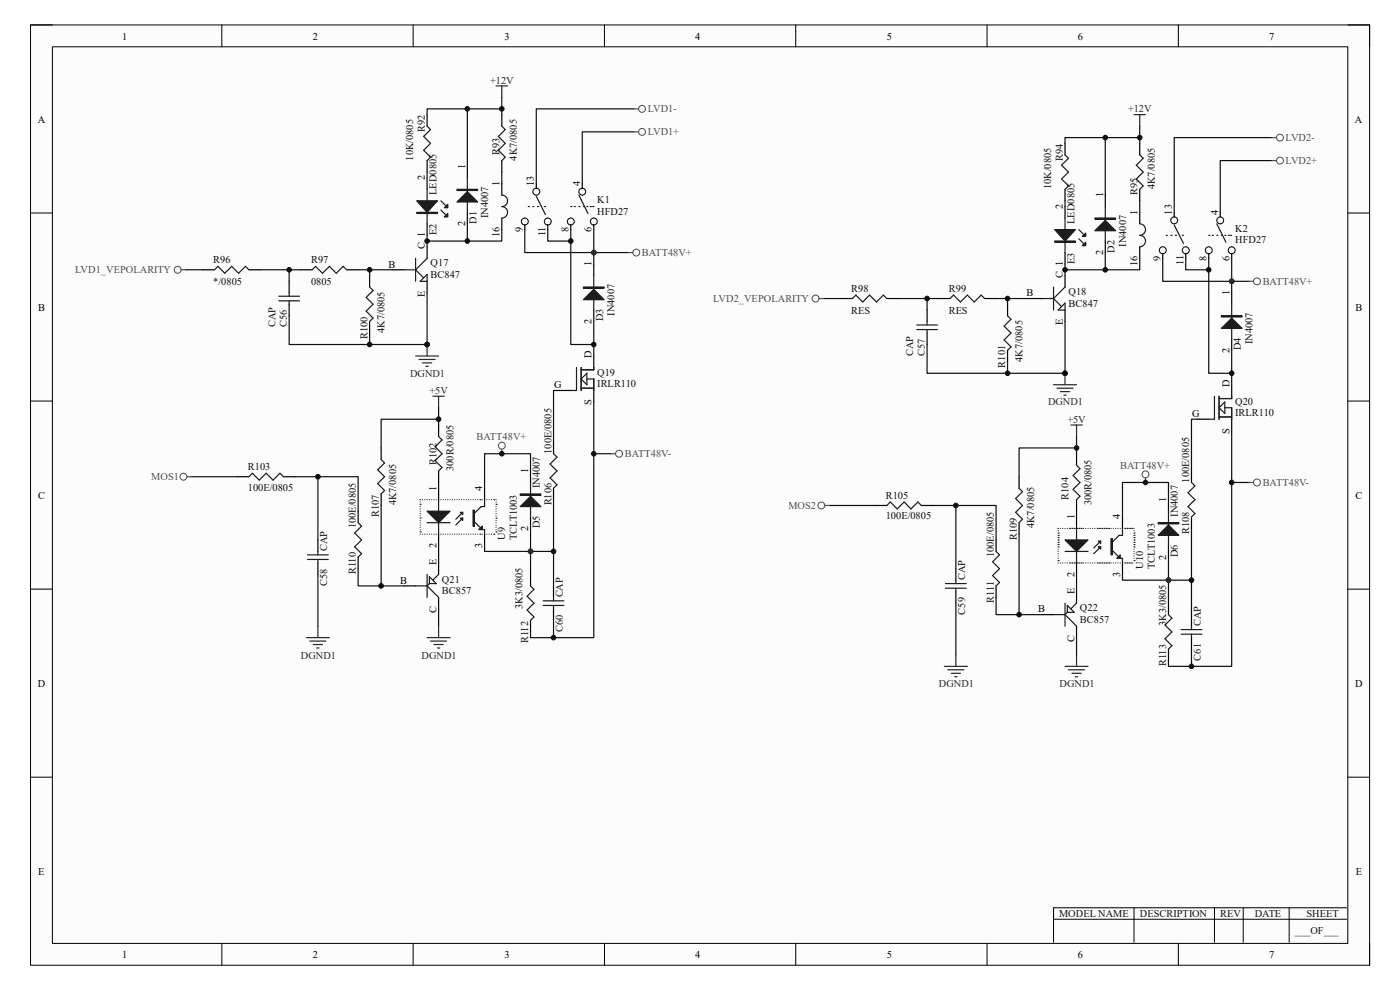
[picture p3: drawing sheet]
<svg xmlns="http://www.w3.org/2000/svg" width="297mm" height="210mm" viewBox="0 0 297 210" stroke-linecap="round" stroke-linejoin="round" font-family="sans-serif">
<path d="M6.5 5.3h284.1v199.5h-284.1z" fill-rule="evenodd" fill="#fcfcfc"/>
<path d="M6.5 5.3h284.1v199.5h-284.1z" fill="none" stroke="#000" stroke-width=".21"/>
<path d="M11.1 9.9h274.8v190.2h-274.8z" fill-rule="evenodd" fill="#fcfcfc"/>
<g fill="none" stroke="#000" stroke-width=".21">
<path d="M6.5 5.3h4.6M11.1 9.9h274.8v190.2h-274.8zM47.1 5.3v4.6M87.6 5.3v4.6M128.2 5.3v4.6M168.8 5.3v4.6M209.4 5.3v4.6M250 5.3v4.6M285.9 5.3h4.7v4.6M6.5 45.2h4.6M285.9 45.2h4.7M6.5 85.1h4.6"/>
<path d="M285.9 85.1h4.7M6.5 125h4.6M285.9 125h4.7M6.5 164.9h4.6M285.9 164.9h4.7M47.1 200.1v4.7M87.7 200.1v4.7M128.2 200.1v4.7M168.8 200.1v4.7M209.4 200.1v4.7M250 200.1v4.7M290.6 200.1v4.7"/>
</g>
<circle cx="112.6" cy="117" r=".49" fill="#0e0e0e"/>
<circle cx="112.6" cy="117" r=".49" fill="none" stroke="#0e0e0e" stroke-width=".21"/>
<circle cx="126" cy="53.6" r=".49" fill="#0e0e0e"/>
<circle cx="126" cy="53.6" r=".49" fill="none" stroke="#0e0e0e" stroke-width=".21"/>
<circle cx="247.9" cy="123.1" r=".49" fill="#0e0e0e"/>
<circle cx="247.9" cy="123.1" r=".49" fill="none" stroke="#0e0e0e" stroke-width=".21"/>
<circle cx="261.3" cy="59.7" r=".49" fill="#0e0e0e"/>
<circle cx="261.3" cy="59.7" r=".49" fill="none" stroke="#0e0e0e" stroke-width=".21"/>
<path d="M223.5 195h62.2M240.6 192.6v7.3M257.7 192.6v7.3M263.7 192.6v7.3M273.5 192.6v7.3M285.7 192.6h-62.2v7.3" fill="none" stroke="#000" stroke-width=".21"/>
<path d="M99.1 35.3v2.4M106.5 24.3v2.5M106.5 34.1v2.4M61.3 59.7v2.4M99.1 45v2.5M61.3 64.5v2.5" fill="none" stroke="#000" stroke-width=".25"/>
<path d="M99.1 37.7v7.3M106.5 26.8l.7 .7-1.5 1.4 1.5 1.5-1.5 1.5 1.5 1.4-.7 .8M96.9 40.2h4.4v.2h-4.4zM59.2 63.8h4.3M59.2 62.8h4.3M61.3 62.1v.7M61.3 63.8v.7" fill="none" stroke="#1c1c1c" stroke-width=".25"/>
<path d="M96.9 40.3h4.4" fill="none" stroke="#1c1c1c" stroke-width=".24"/>
<path d="M99.1 40.7l2.2 2.1h-4.4z" fill="#1c1c1c"/>
<path d="M93.5 44.6l1 .9M93.5 42.6l1 1M99.1 40.7l2.2 2.1h-4.4z" fill="none" stroke="#1c1c1c" stroke-width=".25"/>
<path d="M106.5 20.7v3.6M106.5 36.5v2.4" fill="none" stroke="#0e0e0e" stroke-width=".25"/>
<path d="M105.2 18.2h2.5M106.5 18.2v2.5" fill="none" stroke="#262626" stroke-width=".25"/>
<path d="M90.6 37.7v2.5M90.6 47.5v2.4" fill="none" stroke="#000" stroke-width=".25"/>
<path d="M88.4 42.6h4.4l-2.2 2.4z" fill="#1c1c1c"/>
<path d="M88.4 42.6h4.4l-2.2 2.4zM88.4 45h4.4v.3h-4.4z" fill="none" stroke="#1c1c1c" stroke-width=".25"/>
<path d="M88.4 45.2h4.4" fill="none" stroke="#1c1c1c" stroke-width=".24"/>
<path d="M94.3 46l.7-.7v.7z" fill="#1c1c1c"/>
<path d="M94.3 46l.7-.7v.7z" fill="none" stroke="#1c1c1c" stroke-width=".25"/>
<path d="M94.3 44.1l.7-.8v.8z" fill="#1c1c1c"/>
<path d="M90.6 26.8l.7 .7-1.4 1.4 1.4 1.5-1.4 1.5 1.4 1.4-.7 .8M85.7 57.2h2.5M88.2 57.2l1.7 1.7M88.2 54.8v4.9M90.6 40.2v2.4M90.6 45v2.5M90.6 58.2v1.5h-1.5zM90.6 54.8l-2.4 2.4M94.3 44.1l.7-.8v.8z" fill="none" stroke="#1c1c1c" stroke-width=".25"/>
<path d="M90.6 36.5v1.2" fill="none" stroke="#0e0e0e" stroke-width=".25"/>
<path d="M90.6 24.3v2.5M90.6 34.1v2.4M83.3 57.2h2.4M90.6 52.4v2.4M90.6 59.7v2.4" fill="none" stroke="#000" stroke-width=".25"/>
<path d="M88.2 75.5h4.8M88.9 76.3h3.4M89.6 77h2M90.4 77.7h.5M90.6 73.1v2.4" fill="none" stroke="#262626" stroke-width=".25"/>
<circle cx="90.6" cy="73.1" r=".49" fill="#0e0e0e"/>
<circle cx="90.6" cy="73.1" r=".49" fill="none" stroke="#0e0e0e" stroke-width=".21"/>
<path d="M43.1 57.2h2.4M52.8 57.2h2.4M63.8 57.2h2.4M73.5 57.2h2.5M78.4 58.5v2.4M78.4 68.2v2.4" fill="none" stroke="#000" stroke-width=".25"/>
<path d="M45.5 57.2l.7-.7 1.5 1.5 1.5-1.5 1.4 1.5 1.5-1.5 .7 .7M66.2 57.2l.8-.7 1.4 1.5 1.5-1.5 1.4 1.5 1.5-1.5 .7 .7M78.4 60.9l.7 .7-1.4 1.5 1.4 1.4-1.4 1.5 1.4 1.5-.7 .7" fill="none" stroke="#1c1c1c" stroke-width=".25"/>
<path d="M39.4 57.2h3.7M55.2 57.2h8.6M61.3 57.2v2.5" fill="none" stroke="#0e0e0e" stroke-width=".25"/>
<circle cx="61.3" cy="57.2" r=".49" fill="#0e0e0e"/>
<circle cx="61.3" cy="57.2" r=".49" fill="none" stroke="#0e0e0e" stroke-width=".21"/>
<path d="M126 56v2.5M126 65.8v2.4" fill="none" stroke="#000" stroke-width=".25"/>
<path d="M126 58.5v7.3M123.8 60.9h4.4v.2h-4.4z" fill="none" stroke="#1c1c1c" stroke-width=".25"/>
<path d="M123.8 61h4.4" fill="none" stroke="#1c1c1c" stroke-width=".24"/>
<path d="M123.8 63.6l2.2-2.2 2.2 2.2z" fill="#1c1c1c"/>
<path d="M122.3 78v4.8h-1.2M123.3 78v4.8M123.8 63.6l2.2-2.2 2.2 2.2zM124.5 79.2v2.4l-1.2-1.2zM126 78v.4h-2.7M123.3 82.3h2.7M124.5 80.4h1.5v2.4" fill="none" stroke="#1c1c1c" stroke-width=".25"/>
<path d="M134.5 23.1h-20.7v15.8M134.5 28h-11v10.9" fill="none" stroke="#0e0e0e" stroke-width=".25"/>
<path d="M116.2 46.3v2.4M126 75.5v2.5M118.6 82.8h2.5M126 82.8v2.5" fill="none" stroke="#000" stroke-width=".25"/>
<circle cx="116.2" cy="47" r=".74" fill="#fbfbfb"/>
<circle cx="116.2" cy="47" r=".73" fill="none" stroke="#000" stroke-width=".21"/>
<path d="M126 46.3v2.4" fill="none" stroke="#000" stroke-width=".25"/>
<circle cx="126" cy="47" r=".74" fill="#fbfbfb"/>
<circle cx="126" cy="47" r=".73" fill="none" stroke="#000" stroke-width=".21"/>
<path d="M123.5 38.9v2.5" fill="none" stroke="#000" stroke-width=".25"/>
<circle cx="123.5" cy="40.7" r=".74" fill="#fbfbfb"/>
<circle cx="123.5" cy="40.7" r=".73" fill="none" stroke="#000" stroke-width=".21"/>
<path d="M121.1 46.3v2.4" fill="none" stroke="#000" stroke-width=".25"/>
<circle cx="121.1" cy="47" r=".74" fill="#fbfbfb"/>
<circle cx="121.1" cy="47" r=".73" fill="none" stroke="#000" stroke-width=".21"/>
<path d="M113.8 38.9v2.5" fill="none" stroke="#000" stroke-width=".25"/>
<circle cx="113.8" cy="40.7" r=".74" fill="#fbfbfb"/>
<circle cx="113.8" cy="40.7" r=".73" fill="none" stroke="#000" stroke-width=".21"/>
<path d="M111.3 46.3v2.4" fill="none" stroke="#000" stroke-width=".25"/>
<circle cx="111.3" cy="47" r=".74" fill="#fbfbfb"/>
<circle cx="111.3" cy="47" r=".73" fill="none" stroke="#000" stroke-width=".21"/>
<path d="M106.5 38.9v2.5M106.5 46.3v2.4M112.6 99.9v2.4M117.4 93.8v2.5M112.6 109.7v2.4M117.4 103.6v2.4" fill="none" stroke="#000" stroke-width=".25"/>
<g fill="none" stroke="#1c1c1c" stroke-width=".25">
<path d="M106.5 41.4a1.22 1.22 0 0 1 1.2 1.2 1.22 1.22 0 0 1-1.2 1.2 1.22 1.22 0 0 1 1.2 1.2 1.22 1.22 0 0 1-1.2 1.3M112.1 43.8h.2M113 43.8h.3M113.8 41.6l1.9 3.9M114 43.8h.3M115.5 43.8h.2M121.1 43.8h.2M121.8 43.8h.3M122.8 43.8h.2M122.8 41.4l1.9 3.9M123.8 43.8h.2M124.5 43.8h.2"/>
<path d="M125.2 43.8h.3M125.7 43.8h.3M117.4 96.3l.8 .7-1.5 1.4 1.5 1.5-1.5 1.5 1.5 1.4-.8 .8M110.4 104.8h4.3v.2h-4.3zM112.6 102.3v7.4"/>
</g>
<path d="M118.6 82.8h-1.2v11" fill="none" stroke="#0e0e0e" stroke-width=".25"/>
<path d="M110.4 104.9h4.3" fill="none" stroke="#1c1c1c" stroke-width=".24"/>
<path d="M110.4 107.5l2.2-2.2 2.1 2.2z" fill="#1c1c1c"/>
<g fill="none" stroke="#1c1c1c" stroke-width=".25">
<path d="M89.1 107h.1M89.1 109.9h.1M89.1 112.8h.1M89.1 106h.1M89.1 106.5h.1M89.1 107.5h.1M89.1 108h.1M89.1 108.4h.1M89.1 108.9h.1M89.1 109.4h.1M89.1 110.4h.1M89.1 110.9h.1"/>
<path d="M89.1 111.4h.1M89.1 111.9h.1M89.1 112.3h.1M89.1 113.3h.1M89.6 113.3h.1M89.6 106h.1M90.1 113.3h.1M90.1 106h.1M90.6 113.3h.1M90.6 106h.1M91.1 113.3h.1M91.1 106h.1"/>
<path d="M91.6 113.3h.1M91.6 106h.1M92.1 113.3h.1M92.1 106h.1M92.6 113.3h.1M92.6 106h.1M93 106v7.3M93 113.3h.1M93 106h.1M93.5 113.3h.1M93.5 106h.1M94 113.3h.1"/>
<path d="M94 106h.1M94.5 113.3h.1M94.5 106h.1M95 113.3h.1M95 106h.1M95.5 113.3h.1M95.5 106h.1M96 113.3h.1M96 106h.1M96.5 113.3h.1M96.5 106h.1M96.9 113.3h.1"/>
<path d="M96.9 106h.1M97.4 113.3h.1M97.4 106h.1M97.9 113.3h.1M97.9 106h.1M98.2 109.9l-1.5 1.5M98.2 108.7l-1.5 1.5M98.4 113.3h.1M98.4 106h.1M98.9 113.3h.1M98.9 106h.1M99.4 113.3h.1"/>
<path d="M99.4 106h.1M99.9 113.3h.1M99.9 106h.1M100.4 113.3h.1M100.4 106h.1M100.6 110.6l1.7 1.7M100.8 113.3h.1M100.8 106h.1M101.3 113.3h.1M101.3 106h.1M101.8 113.3h.1M101.8 106h.1"/>
<path d="M102.1 107.5l-1.5 1.4M102.3 113.3h.1M102.3 106h.1M102.8 113.3h.1M102.8 106v1.5M102.8 112.3v1M102.8 106h.1M103.3 113.3h.1M103.3 106h.1M103.8 113.3h.1M103.8 106h.1M104.3 113.3h.1"/>
<path d="M104.3 106h.1M104.8 113.3h.1M104.8 106h.1M105.2 107h.1M105.2 109.9h.1M105.2 112.8h.1M105.2 106h.1M105.2 106.5h.1M105.2 107.5h.1M105.2 108h.1M105.2 108.4h.1M105.2 108.9h.1"/>
<path d="M105.2 109.4h.1M105.2 110.4h.1M105.2 110.9h.1M105.2 111.4h.1M105.2 111.9h.1M105.2 112.3h.1M110.4 107.5l2.2-2.2 2.1 2.2zM112.6 124.3l.7 .7-1.5 1.5 1.5 1.5-1.5 1.4 1.5 1.5-.7 .7M115.2 128.4h4.4M115.2 127.5h4.4M117.4 126.7v.8M117.4 128.4v.8"/>
</g>
<path d="M93 103.6v2.4M93 113.3v2.5M102.8 103.6v2.4M102.8 113.3v2.5M112.6 121.9v2.4M112.6 131.6v2.4M117.4 124.3v2.4M117.4 129.2v2.4" fill="none" stroke="#000" stroke-width=".25"/>
<path d="M90.6 108.4h4.9l-2.5 2.5z" fill="#1c1c1c"/>
<path d="M90.6 108.4h4.9l-2.5 2.5z" fill="none" stroke="#1c1c1c" stroke-width=".25"/>
<path d="M97.7 108.7h.5v.5z" fill="#1c1c1c"/>
<path d="M97.7 108.7h.5v.5z" fill="none" stroke="#1c1c1c" stroke-width=".25"/>
<path d="M97.7 109.9h.5v.5z" fill="#1c1c1c"/>
<path d="M97.7 109.9h.5v.5zM100.4 108.2h.2v3.4h-.2z" fill="none" stroke="#1c1c1c" stroke-width=".25"/>
<path d="M100.5 108.2v3.4" fill="none" stroke="#1c1c1c" stroke-width=".24"/>
<path d="M101.6 112.3l.7-.7v.7z" fill="#1c1c1c"/>
<path d="M80.9 97.5l.7 .7-1.5 1.5 1.5 1.4-1.5 1.5 1.5 1.5-.7 .7M93 92.6l.8 .7-1.5 1.5 1.5 1.5-1.5 1.4 1.5 1.5-.8 .7M90.6 110.9h4.9M101.6 112.3l.7-.7v.7zM102.1 107.5h.7M102.3 112.3h.5M88.2 124.3h2.4M90.6 121.9v4.8M90.6 124.3l2.4 2.4M91.1 122.3l1.5 1.5h-1.5zM91.1 123.8l-.5 .5M93 121.9l-1.2 1.2" fill="none" stroke="#1c1c1c" stroke-width=".25"/>
<path d="M93 88.9h-12.1v6.1M93 86.5v3.7M112.6 99.9v-3.6h-9.8v7.3M93 102.3v1.3M93 115.8v3.6M93 129.2v3.6" fill="none" stroke="#0e0e0e" stroke-width=".25"/>
<path d="M91.8 84.1h2.5M93 84.1v2.4M90.6 135.3h4.9M91.3 136h3.5M92.1 136.7h1.9M92.8 137.5h.5M93 132.8v2.5" fill="none" stroke="#262626" stroke-width=".25"/>
<path d="M80.9 95v2.5M93 90.2v2.4M93 99.9v2.4M80.9 104.8v2.4M93 119.4v2.5M85.7 124.3h2.5M93 126.7v2.5" fill="none" stroke="#000" stroke-width=".25"/>
<circle cx="93" cy="88.9" r=".49" fill="#0e0e0e"/>
<circle cx="93" cy="88.9" r=".49" fill="none" stroke="#0e0e0e" stroke-width=".21"/>
<path d="M67.4 114.5v2.5M67.4 119.4v2.5M76 108.4v2.5M76 118.2v2.4" fill="none" stroke="#000" stroke-width=".25"/>
<path d="M65.2 118.7h4.4M65.2 117.7h4.4M67.4 117v.7M67.4 118.7v.7M76 110.9l.7 .7-1.5 1.5 1.5 1.4-1.5 1.5 1.5 1.5-.7 .7" fill="none" stroke="#1c1c1c" stroke-width=".25"/>
<path d="M67.4 101.1v13.4" fill="none" stroke="#0e0e0e" stroke-width=".25"/>
<circle cx="67.4" cy="101.1" r=".49" fill="#0e0e0e"/>
<circle cx="67.4" cy="101.1" r=".49" fill="none" stroke="#0e0e0e" stroke-width=".21"/>
<path d="M126 96.3h3.6M40.6 101.1h9.8M62.6 101.1h13.4v7.3M67.4 121.9v10.9" fill="none" stroke="#0e0e0e" stroke-width=".25"/>
<path d="M65 135.3h4.9M65.7 136h3.5M66.5 136.7h1.9M67.2 137.5h.5M67.4 132.8v2.5" fill="none" stroke="#262626" stroke-width=".25"/>
<path d="M50.4 101.1h2.4M60.1 101.1h2.5" fill="none" stroke="#000" stroke-width=".25"/>
<path d="M52.8 101.1l.7-.7 1.5 1.5 1.5-1.5 1.4 1.5 1.5-1.5 .7 .7" fill="none" stroke="#1c1c1c" stroke-width=".25"/>
<circle cx="126" cy="96.2" r=".49" fill="#0e0e0e"/>
<circle cx="126" cy="96.2" r=".49" fill="none" stroke="#0e0e0e" stroke-width=".21"/>
<path d="M241.8 30.4v2.5M234.5 41.4v2.4M234.5 51.1v2.5M241.8 40.2v2.4M196.7 65.8v2.4M196.7 70.6v2.5" fill="none" stroke="#000" stroke-width=".25"/>
<path d="M241.8 32.9l.7 .7-1.4 1.4 1.4 1.5-1.4 1.5 1.4 1.4-.7 .8M232.3 46.3h4.4v.2h-4.4zM234.5 43.8v7.3M194.5 69.9h4.4M194.5 68.9h4.4M196.7 68.2v.7M196.7 69.9v.7" fill="none" stroke="#1c1c1c" stroke-width=".25"/>
<path d="M232.3 46.4h4.4" fill="none" stroke="#1c1c1c" stroke-width=".24"/>
<path d="M232.3 48.9l2.2-2.2 2.2 2.2z" fill="#1c1c1c"/>
<path d="M228.9 50.7l.9 .9M228.9 48.7l.9 1M232.3 48.9l2.2-2.2 2.2 2.2z" fill="none" stroke="#1c1c1c" stroke-width=".25"/>
<path d="M241.8 26.8v3.6M241.8 42.6v2.4" fill="none" stroke="#0e0e0e" stroke-width=".25"/>
<path d="M240.6 24.3h2.4M241.8 24.3v2.5" fill="none" stroke="#262626" stroke-width=".25"/>
<path d="M225.9 43.8v2.5M225.9 53.6v2.4" fill="none" stroke="#000" stroke-width=".25"/>
<path d="M223.8 48.7h4.3l-2.2 2.4z" fill="#1c1c1c"/>
<path d="M223.8 48.7h4.3l-2.2 2.4zM223.8 51.1h4.3v.3h-4.3z" fill="none" stroke="#1c1c1c" stroke-width=".25"/>
<path d="M223.8 51.3h4.3" fill="none" stroke="#1c1c1c" stroke-width=".24"/>
<path d="M230.3 51.4v.7h-.7z" fill="#1c1c1c"/>
<path d="M230.3 51.4v.7h-.7z" fill="none" stroke="#1c1c1c" stroke-width=".25"/>
<path d="M229.6 50.2l.7-.8v.8z" fill="#1c1c1c"/>
<path d="M225.9 32.9l.8 .7-1.5 1.4 1.5 1.5-1.5 1.5 1.5 1.4-.8 .8M225.9 46.3v2.4M225.9 51.1v2.5M229.6 50.2l.7-.8v.8zM221.1 63.3h2.4M223.5 63.3l1.7 1.7M223.5 60.9v4.9M225.2 65l.7-.7v1.5h-1.4zM225.9 60.9l-2.4 2.4" fill="none" stroke="#1c1c1c" stroke-width=".25"/>
<path d="M225.9 42.6v1.2" fill="none" stroke="#0e0e0e" stroke-width=".25"/>
<path d="M225.9 30.4v2.5M225.9 40.2v2.4M225.9 58.5v2.4M218.6 63.3h2.5M225.9 65.8v2.4" fill="none" stroke="#000" stroke-width=".25"/>
<path d="M225.9 79.2v2.4M223.5 81.6h4.9M224.2 82.3h3.5M225 83.1h1.9M225.7 83.8h.5" fill="none" stroke="#262626" stroke-width=".25"/>
<circle cx="225.9" cy="79.2" r=".49" fill="#0e0e0e"/>
<circle cx="225.9" cy="79.2" r=".49" fill="none" stroke="#0e0e0e" stroke-width=".21"/>
<path d="M178.4 63.3h2.4M188.2 63.3h2.4M199.1 63.3h2.5M208.9 63.3h2.4M213.8 64.5v2.5M213.8 74.3v2.4" fill="none" stroke="#000" stroke-width=".25"/>
<path d="M180.8 63.3l.8-.7 1.4 1.5 1.5-1.5 1.5 1.5 1.4-1.5 .8 .7M201.6 63.3l.7-.7 1.5 1.5 1.4-1.5 1.5 1.5 1.4-1.5 .8 .7M213.8 67l.7 .7-1.5 1.5 1.5 1.4-1.5 1.5 1.5 1.5-.7 .7" fill="none" stroke="#1c1c1c" stroke-width=".25"/>
<path d="M174.7 63.3h3.7M190.6 63.3h8.5M196.7 63.3v2.5" fill="none" stroke="#0e0e0e" stroke-width=".25"/>
<circle cx="196.7" cy="63.3" r=".49" fill="#0e0e0e"/>
<circle cx="196.7" cy="63.3" r=".49" fill="none" stroke="#0e0e0e" stroke-width=".21"/>
<path d="M261.3 62.1v2.4M261.3 71.9v2.4" fill="none" stroke="#000" stroke-width=".25"/>
<path d="M259.1 67h4.4v.2h-4.4zM261.3 64.5v7.4" fill="none" stroke="#1c1c1c" stroke-width=".25"/>
<path d="M259.1 67.1h4.4" fill="none" stroke="#1c1c1c" stroke-width=".24"/>
<path d="M261.3 67.5l2.2 2.2h-4.4z" fill="#1c1c1c"/>
<path d="M261.3 67.5l2.2 2.2h-4.4zM257.7 84.1v4.8h-1.3M258.6 84.1v4.8M258.6 88.4h2.7M258.6 86.5l1.2-1.2v2.4zM259.8 86.5h1.5v2.4M261.3 84.1v.5h-2.7" fill="none" stroke="#1c1c1c" stroke-width=".25"/>
<path d="M269.8 29.2h-20.7v15.8M269.8 34.1h-10.9v10.9" fill="none" stroke="#0e0e0e" stroke-width=".25"/>
<path d="M251.6 52.4v2.4M254 88.9h2.4M261.3 81.6v2.5M261.3 88.9v2.5" fill="none" stroke="#000" stroke-width=".25"/>
<circle cx="251.6" cy="53.1" r=".74" fill="#fbfbfb"/>
<circle cx="251.6" cy="53.1" r=".73" fill="none" stroke="#000" stroke-width=".21"/>
<path d="M261.3 52.4v2.4" fill="none" stroke="#000" stroke-width=".25"/>
<circle cx="261.3" cy="53.1" r=".74" fill="#fbfbfb"/>
<circle cx="261.3" cy="53.1" r=".73" fill="none" stroke="#000" stroke-width=".21"/>
<path d="M258.9 45v2.5" fill="none" stroke="#000" stroke-width=".25"/>
<circle cx="258.9" cy="46.8" r=".74" fill="#fbfbfb"/>
<circle cx="258.9" cy="46.7" r=".73" fill="none" stroke="#000" stroke-width=".21"/>
<path d="M256.4 52.4v2.4" fill="none" stroke="#000" stroke-width=".25"/>
<circle cx="256.4" cy="53.1" r=".74" fill="#fbfbfb"/>
<circle cx="256.4" cy="53.1" r=".73" fill="none" stroke="#000" stroke-width=".21"/>
<path d="M249.1 45v2.5" fill="none" stroke="#000" stroke-width=".25"/>
<circle cx="249.1" cy="46.8" r=".74" fill="#fbfbfb"/>
<circle cx="249.1" cy="46.7" r=".73" fill="none" stroke="#000" stroke-width=".21"/>
<path d="M246.7 52.4v2.4" fill="none" stroke="#000" stroke-width=".25"/>
<circle cx="246.7" cy="53.1" r=".74" fill="#fbfbfb"/>
<circle cx="246.7" cy="53.1" r=".73" fill="none" stroke="#000" stroke-width=".21"/>
<path d="M241.8 45v2.5M241.8 52.4v2.4M252.8 99.9v2.5M247.9 106v2.4M247.9 115.8v2.4M252.8 109.7v2.4" fill="none" stroke="#000" stroke-width=".25"/>
<g fill="none" stroke="#1c1c1c" stroke-width=".25">
<path d="M241.8 47.5a1.22 1.22 0 0 1 1.2 1.2 1.22 1.22 0 0 1-1.2 1.2 1.22 1.22 0 0 1 1.2 1.2 1.22 1.22 0 0 1-1.2 1.3M247.4 49.9h.2M248.4 49.9h.2M249.1 47.7l2 3.9M249.4 49.9h.2M250.8 49.9h.3M256.4 49.9h.3M257.2 49.9h.2M258.1 49.9h.3M258.1 47.5l2 3.9M259.1 49.9h.3M259.8 49.9h.3"/>
<path d="M260.6 49.9h.2M261.1 49.9h.2M245.7 110.9h4.4v.2h-4.4zM247.9 108.4v7.4M252.8 102.4l.7 .7-1.5 1.4 1.5 1.5-1.5 1.5 1.5 1.4-.7 .8"/>
</g>
<path d="M254 88.9h-1.2v11" fill="none" stroke="#0e0e0e" stroke-width=".25"/>
<path d="M245.7 111h4.4" fill="none" stroke="#1c1c1c" stroke-width=".24"/>
<path d="M247.9 111.4l2.2 2.2h-4.4z" fill="#1c1c1c"/>
<g fill="none" stroke="#1c1c1c" stroke-width=".25">
<path d="M224.5 113.1h.1M224.5 113.6h.1M224.5 114.1h.1M224.5 114.5h.1M224.5 115h.1M224.5 115.5h.1M224.5 116h.1M224.5 118.9h.1M224.5 112.1h.1M224.5 112.6h.1M224.5 116.5h.1M224.5 117h.1"/>
<path d="M224.5 117.5h.1M224.5 118h.1M224.5 118.4h.1M224.5 119.4h.1M225 119.4h.1M225 112.1h.1M225.5 119.4h.1M225.5 112.1h.1M225.9 119.4h.1M225.9 112.1h.1M226.4 119.4h.1M226.4 112.1h.1"/>
<path d="M226.9 119.4h.1M226.9 112.1h.1M227.4 119.4h.1M227.4 112.1h.1M227.9 119.4h.1M227.9 112.1h.1M228.4 119.4h.1M228.4 112.1h.1M228.4 112.1v7.3M228.9 119.4h.1M228.9 112.1h.1M229.4 119.4h.1"/>
<path d="M229.4 112.1h.1M229.8 119.4h.1M229.8 112.1h.1M230.3 119.4h.1M230.3 112.1h.1M230.8 119.4h.1M230.8 112.1h.1M231.3 119.4h.1M231.3 112.1h.1M231.8 119.4h.1M231.8 112.1h.1M232.3 119.4h.1"/>
<path d="M232.3 112.1h.1M232.8 119.4h.1M232.8 112.1h.1M233.3 119.4h.1M233.3 112.1h.1M233.5 116l-1.5 1.5M233.5 114.8l-1.5 1.4M233.8 119.4h.1M233.8 112.1h.1M234.2 119.4h.1M234.2 112.1h.1M234.7 119.4h.1"/>
<path d="M234.7 112.1h.1M235.2 119.4h.1M235.2 112.1h.1M235.7 119.4h.1M235.7 112.1h.1M235.9 116.7l1.7 1.7M236.2 119.4h.1M236.2 112.1h.1M236.7 119.4h.1M236.7 112.1h.1M237.2 119.4h.1M237.2 112.1h.1"/>
<path d="M237.4 113.6l-1.5 1.4M237.6 119.4h.1M237.6 112.1h.1M238.1 119.4h.1M238.1 112.1v1.5M238.1 118.4v1M238.1 112.1h.1M238.6 119.4h.1M238.6 112.1h.1M239.1 119.4h.1M239.1 112.1h.1M239.6 119.4h.1"/>
<path d="M239.6 112.1h.1M240.1 119.4h.1M240.1 112.1h.1M240.6 113.1h.1M240.6 113.6h.1M240.6 114.1h.1M240.6 114.5h.1M240.6 115h.1M240.6 115.5h.1M240.6 116h.1M240.6 118.9h.1M240.6 112.1h.1"/>
<path d="M240.6 112.6h.1M240.6 116.5h.1M240.6 117h.1M240.6 117.5h.1M240.6 118h.1M240.6 118.4h.1M247.9 111.4l2.2 2.2h-4.4zM247.9 130.4l.7 .7-1.4 1.5 1.4 1.4-1.4 1.5 1.4 1.5-.7 .7M250.6 134.5h4.4M250.6 133.6h4.4M252.8 132.8v.8M252.8 134.5v.8"/>
</g>
<path d="M228.4 109.7v2.4M228.4 119.4v2.5M238.1 109.7v2.4M238.1 119.4v2.5M247.9 128v2.4M247.9 137.7v2.4M252.8 130.4v2.4M252.8 135.3v2.4" fill="none" stroke="#000" stroke-width=".25"/>
<path d="M225.9 114.5h4.9l-2.4 2.5z" fill="#1c1c1c"/>
<path d="M225.9 114.5h4.9l-2.4 2.5z" fill="none" stroke="#1c1c1c" stroke-width=".25"/>
<path d="M233 114.8h.5v.5z" fill="#1c1c1c"/>
<path d="M233 114.8h.5v.5z" fill="none" stroke="#1c1c1c" stroke-width=".25"/>
<path d="M233 116h.5v.5z" fill="#1c1c1c"/>
<path d="M233 116h.5v.5zM235.7 114.3h.2v3.4h-.2z" fill="none" stroke="#1c1c1c" stroke-width=".25"/>
<path d="M235.8 114.3v3.4" fill="none" stroke="#1c1c1c" stroke-width=".24"/>
<path d="M237.6 117.7v.7h-.7z" fill="#1c1c1c"/>
<path d="M228.4 98.7l.7 .7-1.4 1.5 1.4 1.5-1.4 1.4 1.4 1.5-.7 .7M216.2 103.6l.7 .7-1.4 1.5 1.4 1.4-1.4 1.5 1.4 1.5-.7 .7M225.9 117h4.9M237.4 113.6h.7M237.6 117.7v.7h-.7zM237.6 118.4h.5M223.5 130.4h2.4M225.9 128v4.8M225.9 130.4l2.5 2.4M226.4 128.4l1.5 1.5h-1.5zM226.4 129.9l-.5 .5M228.4 128l-1.2 1.2" fill="none" stroke="#1c1c1c" stroke-width=".25"/>
<path d="M228.4 95h-12.2v6.1M228.4 92.6v3.7M228.4 108.4v1.3M247.9 106v-3.6h-9.8v7.3M228.4 121.9v3.6M228.4 135.3v3.6" fill="none" stroke="#0e0e0e" stroke-width=".25"/>
<path d="M227.2 90.2h2.4M228.4 90.2v2.4M228.4 138.9v2.5M225.9 141.4h4.9M226.7 142.1h3.4M227.4 142.8h2M228.1 143.6h.5" fill="none" stroke="#262626" stroke-width=".25"/>
<path d="M228.4 96.3v2.4M216.2 101.1v2.5M216.2 110.9v2.4M228.4 106v2.4M221.1 130.4h2.4M228.4 125.5v2.5M228.4 132.8v2.5" fill="none" stroke="#000" stroke-width=".25"/>
<circle cx="228.4" cy="95" r=".49" fill="#0e0e0e"/>
<circle cx="228.4" cy="95" r=".49" fill="none" stroke="#0e0e0e" stroke-width=".21"/>
<path d="M211.3 114.5v2.5M202.8 120.6v2.5M202.8 125.5v2.5M211.3 124.3v2.4" fill="none" stroke="#000" stroke-width=".25"/>
<path d="M211.3 117l.7 .7-1.4 1.5 1.4 1.4-1.4 1.5 1.4 1.5-.7 .7M200.6 124.8h4.4M200.6 123.8h4.4M202.8 123.1v.7M202.8 124.8v.7" fill="none" stroke="#1c1c1c" stroke-width=".25"/>
<path d="M202.8 107.2v13.4" fill="none" stroke="#0e0e0e" stroke-width=".25"/>
<circle cx="202.8" cy="107.2" r=".49" fill="#0e0e0e"/>
<circle cx="202.8" cy="107.2" r=".49" fill="none" stroke="#0e0e0e" stroke-width=".21"/>
<path d="M176 107.2h9.7M197.9 107.2h13.4v7.3M261.3 102.4h3.7M202.8 128v10.9" fill="none" stroke="#0e0e0e" stroke-width=".25"/>
<path d="M202.8 138.9v2.5M200.3 141.4h4.9M201.1 142.1h3.4M201.8 142.8h2M202.5 143.6h.5" fill="none" stroke="#262626" stroke-width=".25"/>
<path d="M185.7 107.2h2.5M195.5 107.2h2.4" fill="none" stroke="#000" stroke-width=".25"/>
<path d="M188.2 107.2l.7-.7 1.4 1.5 1.5-1.5 1.5 1.5 1.4-1.5 .8 .7" fill="none" stroke="#1c1c1c" stroke-width=".25"/>
<circle cx="261.3" cy="102.3" r=".49" fill="#0e0e0e"/>
<circle cx="261.3" cy="102.3" r=".49" fill="none" stroke="#0e0e0e" stroke-width=".21"/>
<path d="M106.5 23.1h-15.9v1.2" fill="none" stroke="#0e0e0e" stroke-width=".25"/>
<circle cx="106.5" cy="23.1" r=".49" fill="#0e0e0e"/>
<circle cx="106.5" cy="23.1" r=".49" fill="none" stroke="#0e0e0e" stroke-width=".21"/>
<path d="M99.1 23.1v12.2" fill="none" stroke="#0e0e0e" stroke-width=".25"/>
<circle cx="99.1" cy="23.1" r=".49" fill="#0e0e0e"/>
<circle cx="99.1" cy="23.1" r=".49" fill="none" stroke="#0e0e0e" stroke-width=".21"/>
<path d="M99.1 47.5v3.6" fill="none" stroke="#0e0e0e" stroke-width=".25"/>
<circle cx="99.1" cy="51.1" r=".49" fill="#0e0e0e"/>
<circle cx="99.1" cy="51.1" r=".49" fill="none" stroke="#0e0e0e" stroke-width=".21"/>
<path d="M106.5 48.7v2.4h-15.9" fill="none" stroke="#0e0e0e" stroke-width=".25"/>
<circle cx="90.6" cy="51.1" r=".49" fill="#0e0e0e"/>
<circle cx="90.6" cy="51.1" r=".49" fill="none" stroke="#0e0e0e" stroke-width=".21"/>
<path d="M76 57.2h7.3M78.4 57.2v1.3M90.6 49.9v2.5" fill="none" stroke="#0e0e0e" stroke-width=".25"/>
<circle cx="78.4" cy="57.2" r=".49" fill="#0e0e0e"/>
<circle cx="78.4" cy="57.2" r=".49" fill="none" stroke="#0e0e0e" stroke-width=".21"/>
<path d="M78.4 70.6v2.5" fill="none" stroke="#0e0e0e" stroke-width=".25"/>
<circle cx="78.4" cy="73.1" r=".49" fill="#0e0e0e"/>
<circle cx="78.4" cy="73.1" r=".49" fill="none" stroke="#0e0e0e" stroke-width=".21"/>
<path d="M90.6 62.1v11h-29.3v-6.1" fill="none" stroke="#0e0e0e" stroke-width=".25"/>
<circle cx="90.6" cy="73.1" r=".49" fill="#0e0e0e"/>
<circle cx="90.6" cy="73.1" r=".49" fill="none" stroke="#0e0e0e" stroke-width=".21"/>
<path d="M111.3 48.7v4.9h22M116.2 48.7v2.4h4.9M126 48.7v7.3" fill="none" stroke="#0e0e0e" stroke-width=".25"/>
<circle cx="121.1" cy="51.1" r=".49" fill="#0e0e0e"/>
<circle cx="121.1" cy="51.1" r=".49" fill="none" stroke="#0e0e0e" stroke-width=".21"/>
<path d="M121.1 48.7v24.4h4.9" fill="none" stroke="#0e0e0e" stroke-width=".25"/>
<circle cx="126" cy="73.1" r=".49" fill="#0e0e0e"/>
<circle cx="126" cy="73.1" r=".49" fill="none" stroke="#0e0e0e" stroke-width=".21"/>
<path d="M126 68.2v7.3M102.8 115.8v1.2h14.6M117.4 106v18.3" fill="none" stroke="#0e0e0e" stroke-width=".25"/>
<circle cx="117.4" cy="117" r=".49" fill="#0e0e0e"/>
<circle cx="117.4" cy="117" r=".49" fill="none" stroke="#0e0e0e" stroke-width=".21"/>
<path d="M126 85.3v50h-13.4v-1.3M112.6 112.1v9.8M117.4 131.6v3.7" fill="none" stroke="#0e0e0e" stroke-width=".25"/>
<circle cx="117.4" cy="135.3" r=".49" fill="#0e0e0e"/>
<circle cx="117.4" cy="135.3" r=".49" fill="none" stroke="#0e0e0e" stroke-width=".21"/>
<path d="M80.9 107.2v17.1" fill="none" stroke="#0e0e0e" stroke-width=".25"/>
<circle cx="80.9" cy="124.3" r=".49" fill="#0e0e0e"/>
<circle cx="80.9" cy="124.3" r=".49" fill="none" stroke="#0e0e0e" stroke-width=".21"/>
<path d="M241.8 29.2h-15.9v1.2M76 120.6v3.7h9.7" fill="none" stroke="#0e0e0e" stroke-width=".25"/>
<circle cx="241.8" cy="29.2" r=".49" fill="#0e0e0e"/>
<circle cx="241.8" cy="29.2" r=".49" fill="none" stroke="#0e0e0e" stroke-width=".21"/>
<path d="M234.5 29.2v12.2" fill="none" stroke="#0e0e0e" stroke-width=".25"/>
<circle cx="234.5" cy="29.2" r=".49" fill="#0e0e0e"/>
<circle cx="234.5" cy="29.2" r=".49" fill="none" stroke="#0e0e0e" stroke-width=".21"/>
<path d="M234.5 53.6v3.6" fill="none" stroke="#0e0e0e" stroke-width=".25"/>
<circle cx="234.5" cy="57.2" r=".49" fill="#0e0e0e"/>
<circle cx="234.5" cy="57.2" r=".49" fill="none" stroke="#0e0e0e" stroke-width=".21"/>
<path d="M241.8 54.8v2.4h-15.9" fill="none" stroke="#0e0e0e" stroke-width=".25"/>
<circle cx="225.9" cy="57.2" r=".49" fill="#0e0e0e"/>
<circle cx="225.9" cy="57.2" r=".49" fill="none" stroke="#0e0e0e" stroke-width=".21"/>
<path d="M225.9 56v2.5M211.3 63.3h7.3M213.8 63.3v1.2" fill="none" stroke="#0e0e0e" stroke-width=".25"/>
<circle cx="213.8" cy="63.3" r=".49" fill="#0e0e0e"/>
<circle cx="213.8" cy="63.3" r=".49" fill="none" stroke="#0e0e0e" stroke-width=".21"/>
<path d="M213.8 76.7v2.5" fill="none" stroke="#0e0e0e" stroke-width=".25"/>
<circle cx="213.8" cy="79.2" r=".49" fill="#0e0e0e"/>
<circle cx="213.8" cy="79.2" r=".49" fill="none" stroke="#0e0e0e" stroke-width=".21"/>
<path d="M225.9 68.2v11h-29.2v-6.1" fill="none" stroke="#0e0e0e" stroke-width=".25"/>
<circle cx="225.9" cy="79.2" r=".49" fill="#0e0e0e"/>
<circle cx="225.9" cy="79.2" r=".49" fill="none" stroke="#0e0e0e" stroke-width=".21"/>
<path d="M246.7 54.8v4.9h18.3M251.6 54.8v2.4h4.8M261.3 54.8v7.3" fill="none" stroke="#0e0e0e" stroke-width=".25"/>
<circle cx="256.4" cy="57.2" r=".49" fill="#0e0e0e"/>
<circle cx="256.4" cy="57.2" r=".49" fill="none" stroke="#0e0e0e" stroke-width=".21"/>
<path d="M256.4 54.8v24.4h4.9" fill="none" stroke="#0e0e0e" stroke-width=".25"/>
<circle cx="261.3" cy="79.2" r=".49" fill="#0e0e0e"/>
<circle cx="261.3" cy="79.2" r=".49" fill="none" stroke="#0e0e0e" stroke-width=".21"/>
<path d="M261.3 74.3v7.3M252.8 112.1v18.3M238.1 121.9v1.2h14.7" fill="none" stroke="#0e0e0e" stroke-width=".25"/>
<circle cx="252.8" cy="123.1" r=".49" fill="#0e0e0e"/>
<circle cx="252.8" cy="123.1" r=".49" fill="none" stroke="#0e0e0e" stroke-width=".21"/>
<path d="M261.3 91.4v50h-13.4v-1.3M247.9 118.2v9.8M252.8 137.7v3.7" fill="none" stroke="#0e0e0e" stroke-width=".25"/>
<circle cx="252.8" cy="141.4" r=".49" fill="#0e0e0e"/>
<circle cx="252.8" cy="141.4" r=".49" fill="none" stroke="#0e0e0e" stroke-width=".21"/>
<path d="M216.2 113.3v17.1" fill="none" stroke="#0e0e0e" stroke-width=".25"/>
<circle cx="216.2" cy="130.4" r=".49" fill="#0e0e0e"/>
<circle cx="216.2" cy="130.4" r=".49" fill="none" stroke="#0e0e0e" stroke-width=".21"/>
<path d="M211.3 126.7v3.7h9.8" fill="none" stroke="#0e0e0e" stroke-width=".25"/>
<circle cx="112.6" cy="117" r=".49" fill="#262626"/>
<circle cx="112.6" cy="117" r=".49" fill="none" stroke="#262626" stroke-width=".21"/>
<circle cx="247.9" cy="123.1" r=".49" fill="#262626"/>
<circle cx="247.9" cy="123.1" r=".49" fill="none" stroke="#262626" stroke-width=".21"/>
<circle cx="126" cy="53.6" r=".49" fill="#262626"/>
<circle cx="126" cy="53.6" r=".49" fill="none" stroke="#262626" stroke-width=".21"/>
<circle cx="261.3" cy="59.7" r=".49" fill="#262626"/>
<circle cx="261.3" cy="59.7" r=".49" fill="none" stroke="#262626" stroke-width=".21"/>
<g fill="none" stroke="#4c4c4c" stroke-width=".21">
<circle cx="136.2" cy="23.1" r=".73"/>
<circle cx="136.2" cy="28" r=".73"/>
<circle cx="37.7" cy="57.2" r=".73"/>
<circle cx="173" cy="63.3" r=".73"/>
<circle cx="106.5" cy="94.5" r=".73"/>
<circle cx="131.3" cy="96.3" r=".73"/>
<circle cx="38.9" cy="101.1" r=".73"/>
</g>
<path d="M134.5 28h1M134.5 23.1h1M38.4 57.2h1M173.8 63.3h.9M106.5 95.3v1M129.6 96.3h1M39.6 101.1h1" fill="none" stroke="#4c4c4c" stroke-width=".25"/>
<circle cx="106.5" cy="96.2" r=".49" fill="#0e0e0e"/>
<circle cx="106.5" cy="96.2" r=".49" fill="none" stroke="#0e0e0e" stroke-width=".21"/>
<g fill="none" stroke="#4c4c4c" stroke-width=".21">
<circle cx="271.5" cy="34.1" r=".73"/>
<circle cx="271.5" cy="29.2" r=".73"/>
<circle cx="135" cy="53.6" r=".73"/>
<circle cx="266.7" cy="59.7" r=".73"/>
<circle cx="243" cy="100.6" r=".73"/>
<circle cx="266.7" cy="102.4" r=".73"/>
</g>
<path d="M269.8 34.1h1M269.8 29.2h1M133.3 53.6h1M265 59.7h.9M243 101.4v1M265 102.4h.9" fill="none" stroke="#4c4c4c" stroke-width=".25"/>
<circle cx="243" cy="102.3" r=".49" fill="#0e0e0e"/>
<circle cx="243" cy="102.3" r=".49" fill="none" stroke="#0e0e0e" stroke-width=".21"/>
<circle cx="174.3" cy="107.2" r=".73" fill="none" stroke="#4c4c4c" stroke-width=".21"/>
<path d="M175 107.2h1" fill="none" stroke="#4c4c4c" stroke-width=".25"/>
<g font-size="2.2">
<text x="26" y="8.4">1</text>
<text x="66.3" y="8.4">2</text>
<text x="107" y="8.4">3</text>
<text x="147.5" y="8.4">4</text>
<text x="188.1" y="8.4">5</text>
<text x="228.7" y="8.4">6</text>
<text x="269.3" y="8.4">7</text>
<text x="8" y="26">A</text>
<text x="287.4" y="26">A</text>
<text x="98.7" y="35.8" transform="rotate(-90 98.7 35.8)">1</text>
<text x="90.1" y="38.2" transform="rotate(-90 90.1 38.2)">2</text>
<text x="106" y="39.4" transform="rotate(-90 106 39.4)">1</text>
<text x="113.3" y="39.4" transform="rotate(-90 113.3 39.4)">13</text>
<text x="123.1" y="39.4" transform="rotate(-90 123.1 39.4)">4</text>
<text x="234" y="41.9" transform="rotate(-90 234 41.9)">1</text>
<text x="225.5" y="44.3" transform="rotate(-90 225.5 44.3)">2</text>
<text x="241.3" y="45.5" transform="rotate(-90 241.3 45.5)">1</text>
<text x="248.6" y="45.5" transform="rotate(-90 248.6 45.5)">13</text>
<text x="258.4" y="45.5" transform="rotate(-90 258.4 45.5)">4</text>
<text x="90.1" y="52.8" transform="rotate(-90 90.1 52.8)">C 1</text>
<text x="98.7" y="48" transform="rotate(-90 98.7 48)">2</text>
<text x="106" y="50.3" transform="rotate(-90 106 50.3)">16</text>
<text x="110.9" y="49.2" transform="rotate(-90 110.9 49.2)">9</text>
<text x="115.7" y="50.1" transform="rotate(-90 115.7 50.1)">11</text>
<text x="120.6" y="49.2" transform="rotate(-90 120.6 49.2)">8</text>
<text x="125.5" y="49.2" transform="rotate(-90 125.5 49.2)">6</text>
<text x="82.4" y="56.8">B</text>
<text x="125.5" y="56.5" transform="rotate(-90 125.5 56.5)">1</text>
<text x="225.5" y="58.9" transform="rotate(-90 225.5 58.9)">C 1</text>
<text x="234" y="54.1" transform="rotate(-90 234 54.1)">2</text>
<text x="241.3" y="56.4" transform="rotate(-90 241.3 56.4)">16</text>
<text x="246.2" y="55.3" transform="rotate(-90 246.2 55.3)">9</text>
<text x="251.1" y="56.2" transform="rotate(-90 251.1 56.2)">11</text>
<text x="256" y="55.3" transform="rotate(-90 256 55.3)">8</text>
<text x="260.8" y="55.3" transform="rotate(-90 260.8 55.3)">6</text>
<text x="8.1" y="65.9">B</text>
<text x="90.1" y="62.9" transform="rotate(-90 90.1 62.9)">E</text>
<text x="217.8" y="62.9">B</text>
<text x="260.8" y="62.6" transform="rotate(-90 260.8 62.6)">1</text>
<text x="287.6" y="65.9">B</text>
<text x="125.5" y="68.7" transform="rotate(-90 125.5 68.7)">2</text>
<text x="225.5" y="69" transform="rotate(-90 225.5 69)">E</text>
<text x="125.5" y="76" transform="rotate(-90 125.5 76)">D</text>
<text x="260.8" y="74.8" transform="rotate(-90 260.8 74.8)">2</text>
<text x="117.6" y="82.4">G</text>
<text x="260.8" y="82.1" transform="rotate(-90 260.8 82.1)">D</text>
<text x="125.5" y="85.9" transform="rotate(-90 125.5 85.9)">S</text>
<text x="252.9" y="88.5">G</text>
<text x="260.8" y="92" transform="rotate(-90 260.8 92)">S</text>
<text x="112.1" y="100.4" transform="rotate(-90 112.1 100.4)">1</text>
<text x="8.1" y="105.8">C</text>
<text x="92.6" y="104.1" transform="rotate(-90 92.6 104.1)">1</text>
<text x="102.3" y="104.1" transform="rotate(-90 102.3 104.1)">4</text>
<text x="247.4" y="106.5" transform="rotate(-90 247.4 106.5)">1</text>
<text x="287.6" y="105.8">C</text>
<text x="112.1" y="112.6" transform="rotate(-90 112.1 112.6)">2</text>
<text x="227.9" y="110.2" transform="rotate(-90 227.9 110.2)">1</text>
<text x="237.7" y="110.2" transform="rotate(-90 237.7 110.2)">4</text>
<text x="92.6" y="119.9" transform="rotate(-90 92.6 119.9)">E</text>
<text x="92.6" y="116.3" transform="rotate(-90 92.6 116.3)">2</text>
<text x="102.3" y="116.2" transform="rotate(-90 102.3 116.2)">3</text>
<text x="247.4" y="118.7" transform="rotate(-90 247.4 118.7)">2</text>
<text x="84.9" y="123.8">B</text>
<text x="227.9" y="126" transform="rotate(-90 227.9 126)">E</text>
<text x="227.9" y="122.4" transform="rotate(-90 227.9 122.4)">2</text>
<text x="237.7" y="122.3" transform="rotate(-90 237.7 122.3)">3</text>
<text x="92.6" y="130.1" transform="rotate(-90 92.6 130.1)">C</text>
<text x="220.2" y="129.9">B</text>
<text x="227.9" y="136.2" transform="rotate(-90 227.9 136.2)">C</text>
<text x="8" y="145.7">D</text>
<text x="287.5" y="145.7">D</text>
<text x="8.1" y="185.6">E</text>
<text x="287.6" y="185.6">E</text>
<text x="26" y="203.2">1</text>
<text x="66.3" y="203.2">2</text>
<text x="107" y="203.2">3</text>
<text x="147.5" y="203.2">4</text>
<text x="188.1" y="203.2">5</text>
<text x="228.7" y="203.2">6</text>
<text x="269.3" y="203.2">7</text>
</g>
<g font-size="2.2" fill="#262626">
<text x="104" y="17.7">+12V</text>
<text x="239.3" y="23.8">+12V</text>
<text x="87" y="79.9">DGND1</text>
<text x="91.1" y="83.6">+5V</text>
<text x="222.3" y="86">DGND1</text>
<text x="226.4" y="89.7">+5V</text>
<text x="63.8" y="139.7">DGND1</text>
<text x="89.5" y="139.7">DGND1</text>
<text x="199.2" y="145.8">DGND1</text>
<text x="224.8" y="145.8">DGND1</text>
</g>
<g font-size="2.2" fill="#4c4c4c">
<text x="137.4" y="23.8">LVD1-</text>
<text x="137.4" y="28.7">LVD1+</text>
<text x="272.8" y="29.9">LVD2-</text>
<text x="272.8" y="34.8">LVD2+</text>
<text x="16" y="58">LVD1_VEPOLARITY</text>
<text x="136.2" y="54.3">BATT48V+</text>
<text x="151.3" y="64.1">LVD2_VEPOLARITY</text>
<text x="267.9" y="60.4">BATT48V+</text>
<text x="101.1" y="93.3">BATT48V+</text>
<text x="32.1" y="101.9">MOS1</text>
<text x="132.5" y="97">BATT48V-</text>
<text x="237.7" y="99.4">BATT48V+</text>
<text x="167.3" y="108">MOS2</text>
<text x="267.9" y="103.1">BATT48V-</text>
</g>
<g font-size="2.2" fill="#0e0e0e">
<text x="90.1" y="28" transform="rotate(-90 90.1 28)">R92</text>
<text x="87.7" y="34.1" transform="rotate(-90 87.7 34.1)">10K/0805</text>
<text x="106" y="32.9" transform="rotate(-90 106 32.9)">R93</text>
<text x="109.6" y="34.1" transform="rotate(-90 109.6 34.1)">4K7/0805</text>
<text x="225.5" y="34.1" transform="rotate(-90 225.5 34.1)">R94</text>
<text x="92.6" y="41.4" transform="rotate(-90 92.6 41.4)">LED0805</text>
<text x="223" y="40.2" transform="rotate(-90 223 40.2)">10K/0805</text>
<text x="241.3" y="41.4" transform="rotate(-90 241.3 41.4)">R95</text>
<text x="245" y="40.2" transform="rotate(-90 245 40.2)">4K7/0805</text>
<text x="101.1" y="47.5" transform="rotate(-90 101.1 47.5)">D1</text>
<text x="103.5" y="46.3" transform="rotate(-90 103.5 46.3)">IN4007</text>
<text x="126.7" y="43.1">K1</text>
<text x="126.7" y="45.6">HFD27</text>
<text x="227.9" y="47.5" transform="rotate(-90 227.9 47.5)">LED0805</text>
<text x="92.6" y="49.9" transform="rotate(-90 92.6 49.9)">E2</text>
<text x="236.4" y="53.6" transform="rotate(-90 236.4 53.6)">D2</text>
<text x="238.9" y="52.4" transform="rotate(-90 238.9 52.4)">IN4007</text>
<text x="262" y="49.2">K2</text>
<text x="262" y="51.6">HFD27</text>
<text x="45.3" y="55.8">R96</text>
<text x="66" y="55.8">R97</text>
<text x="91.4" y="56.5">Q17</text>
<text x="91.4" y="59">BC847</text>
<text x="227.9" y="56" transform="rotate(-90 227.9 56)">E3</text>
<text x="45.3" y="60.4">*/0805</text>
<text x="66" y="60.4">0805</text>
<text x="180.6" y="61.9">R98</text>
<text x="201.3" y="61.9">R99</text>
<text x="226.7" y="62.6">Q18</text>
<text x="226.7" y="65.1">BC847</text>
<text x="58.4" y="69.4" transform="rotate(-90 58.4 69.4)">CAP</text>
<text x="60.9" y="69.4" transform="rotate(-90 60.9 69.4)">C56</text>
<text x="77.9" y="71.9" transform="rotate(-90 77.9 71.9)">R100</text>
<text x="81.6" y="70.7" transform="rotate(-90 81.6 70.7)">4K7/0805</text>
<text x="127.9" y="68.2" transform="rotate(-90 127.9 68.2)">D3</text>
<text x="130.3" y="67" transform="rotate(-90 130.3 67)">IN4007</text>
<text x="180.6" y="66.5">RES</text>
<text x="201.3" y="66.5">RES</text>
<text x="193.8" y="75.5" transform="rotate(-90 193.8 75.5)">CAP</text>
<text x="196.2" y="75.5" transform="rotate(-90 196.2 75.5)">C57</text>
<text x="213.3" y="78" transform="rotate(-90 213.3 78)">R101</text>
<text x="216.9" y="76.8" transform="rotate(-90 216.9 76.8)">4K7/0805</text>
<text x="263.3" y="74.3" transform="rotate(-90 263.3 74.3)">D4</text>
<text x="265.7" y="73.1" transform="rotate(-90 265.7 73.1)">IN4007</text>
<text x="126.7" y="79.7">Q19</text>
<text x="126.7" y="82.1">IRLR110</text>
<text x="262" y="85.8">Q20</text>
<text x="262" y="88.2">IRLR110</text>
<text x="52.6" y="99.7">R103</text>
<text x="92.6" y="98.7" transform="rotate(-90 92.6 98.7)">R102</text>
<text x="96.2" y="99.9" transform="rotate(-90 96.2 99.9)">300R/0805</text>
<text x="117" y="96.3" transform="rotate(-90 117 96.3)">100E/0805</text>
<text x="52.6" y="104.1">100E/0805</text>
<text x="84" y="107.2" transform="rotate(-90 84 107.2)">4K7/0805</text>
<text x="114.5" y="103.6" transform="rotate(-90 114.5 103.6)">IN4007</text>
<text x="117" y="107.2" transform="rotate(-90 117 107.2)">R106</text>
<text x="187.9" y="105.8">R105</text>
<text x="226.7" y="106" transform="rotate(-90 226.7 106)">R104</text>
<text x="231.6" y="107.2" transform="rotate(-90 231.6 107.2)">300R/0805</text>
<text x="252.3" y="102.4" transform="rotate(-90 252.3 102.4)">100E/0805</text>
<text x="75.5" y="112.1" transform="rotate(-90 75.5 112.1)">100E/0805</text>
<text x="80.4" y="109.6" transform="rotate(-90 80.4 109.6)">R107</text>
<text x="114.5" y="112.1" transform="rotate(-90 114.5 112.1)">D5</text>
<text x="187.9" y="110.2">100E/0805</text>
<text x="219.4" y="112.1" transform="rotate(-90 219.4 112.1)">4K7/0805</text>
<text x="249.9" y="109.7" transform="rotate(-90 249.9 109.7)">IN4007</text>
<text x="252.3" y="113.3" transform="rotate(-90 252.3 113.3)">R108</text>
<text x="69.4" y="117" transform="rotate(-90 69.4 117)">CAP</text>
<text x="107.2" y="114.6" transform="rotate(-90 107.2 114.6)">U9</text>
<text x="109.6" y="114.6" transform="rotate(-90 109.6 114.6)">TCLT1003</text>
<text x="210.8" y="118.2" transform="rotate(-90 210.8 118.2)">100E/0805</text>
<text x="215.7" y="114.6" transform="rotate(-90 215.7 114.6)">R109</text>
<text x="249.9" y="118.2" transform="rotate(-90 249.9 118.2)">D6</text>
<text x="69.4" y="124.3" transform="rotate(-90 69.4 124.3)">C58</text>
<text x="75.5" y="121.8" transform="rotate(-90 75.5 121.8)">R110</text>
<text x="93.8" y="123.6">Q21</text>
<text x="204.7" y="123.1" transform="rotate(-90 204.7 123.1)">CAP</text>
<text x="242.5" y="120.7" transform="rotate(-90 242.5 120.7)">U10</text>
<text x="245" y="120.7" transform="rotate(-90 245 120.7)">TCLT1003</text>
<text x="93.8" y="126">BC857</text>
<text x="110.9" y="129.2" transform="rotate(-90 110.9 129.2)">3K3/0805</text>
<text x="119.4" y="126.7" transform="rotate(-90 119.4 126.7)">CAP</text>
<text x="204.7" y="130.4" transform="rotate(-90 204.7 130.4)">C59</text>
<text x="210.8" y="127.9" transform="rotate(-90 210.8 127.9)">R111</text>
<text x="229.1" y="129.7">Q22</text>
<text x="112.1" y="136.5" transform="rotate(-90 112.1 136.5)">R112</text>
<text x="119.4" y="134" transform="rotate(-90 119.4 134)">C60</text>
<text x="229.1" y="132.1">BC857</text>
<text x="247.4" y="132.8" transform="rotate(-90 247.4 132.8)">3K3/0805</text>
<text x="254.7" y="132.8" transform="rotate(-90 254.7 132.8)">CAP</text>
<text x="247.4" y="141.4" transform="rotate(-90 247.4 141.4)">R113</text>
<text x="254.7" y="140.1" transform="rotate(-90 254.7 140.1)">C61</text>
<text x="224.7" y="194.6">MODEL NAME</text>
<text x="241.8" y="194.6">DESCRIPTION</text>
<text x="258.9" y="194.6">REV</text>
<text x="266.2" y="194.6">DATE</text>
<text x="277.2" y="194.6">SHEET</text>
<text x="274.7" y="198.2">___OF___</text>
</g>
</svg>
